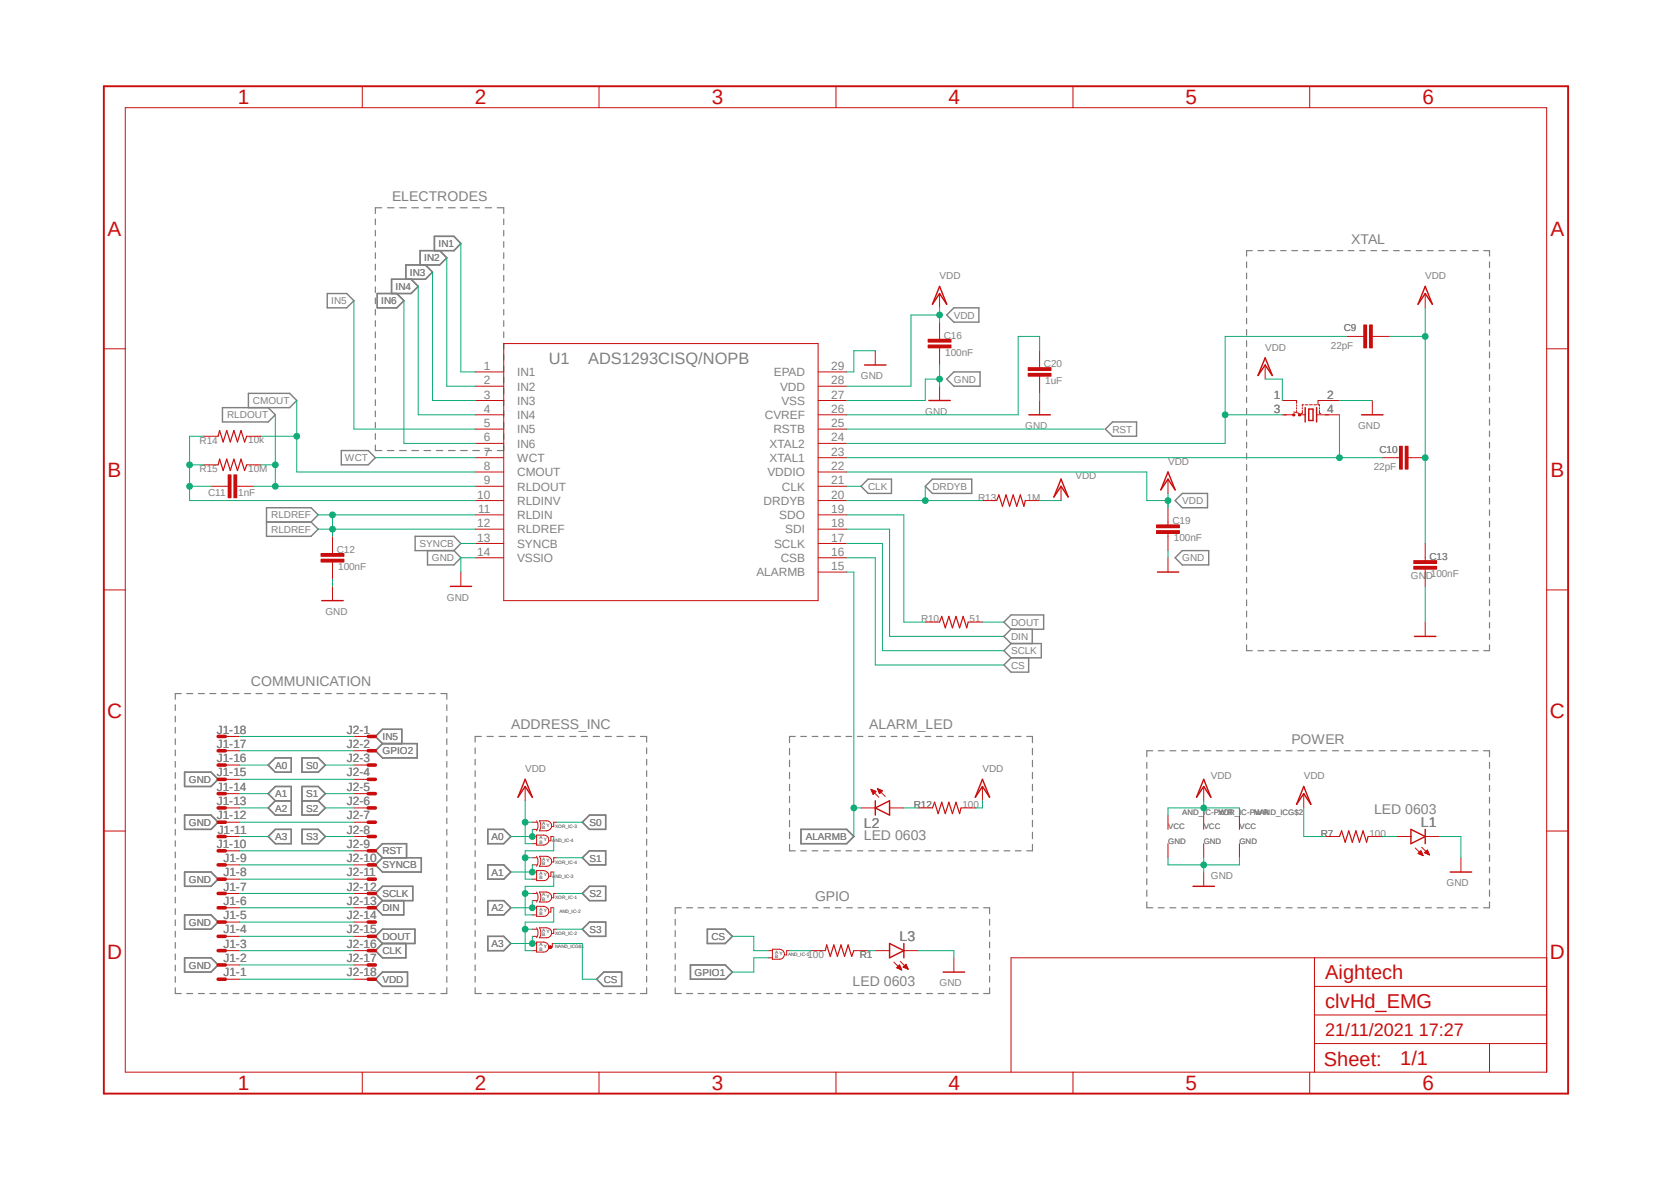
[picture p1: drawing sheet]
<svg xmlns="http://www.w3.org/2000/svg" width="297mm" height="210mm" viewBox="0 0 297 210" stroke-linecap="round" stroke-linejoin="round" font-family="sans-serif">
<path d="M17.9 15l261.2 179.9M279.1 15l-261.2 179.9" fill="none" stroke="#fff" stroke-width=".18"/>
<g fill="none" stroke="#808080" stroke-width=".21">
<path d="M66.7 38.9v1M67.9 36.9h-1.2v1M68.9 36.9h1.1M71 36.9h1.2M73.2 36.9h1.2M75.4 36.9h1.1M77.6 36.9h1.1M79.7 36.9h1.2M81.9 36.9h1.2M84 36.9h1.2M86.2 36.9h1.2M88.4 36.9h1.1v1"/>
<path d="M89.5 38.9v1M66.7 40.9v1M66.7 42.9v1M66.7 44.9v1M66.7 46.9v1.1M66.7 48.9v1.1M66.7 51v1M66.7 53v1M66.7 55v1M66.7 57v1M66.7 59v1M89.5 40.9v1"/>
<path d="M89.5 42.9v1M89.5 44.9v1M89.5 46.9v1.1M89.5 48.9v1.1M89.5 51v1M89.5 53v1M89.5 55v1M89.5 57v1M89.5 59v1M221.6 46.5v1M221.6 48.5v1M221.6 50.5v1"/>
<path d="M221.6 52.5v1.1M221.6 54.5v1M221.6 56.6v.9M221.6 58.5v1.1M222.6 44.5h-1v1M223.6 44.5h1M225.6 44.5h1M227.6 44.5h1M229.6 44.5h1M231.6 44.5h1M233.6 44.5h1.1M235.6 44.5h1"/>
<path d="M237.7 44.5h1M239.6 44.5h1.1M241.7 44.5h1M243.7 44.5h1M245.7 44.5h1M247.7 44.5h1M249.7 44.5h1M251.7 44.5h1M253.7 44.5h1M255.7 44.5h1M257.7 44.5h1M259.7 44.5h1"/>
<path d="M261.7 44.5h1.1M263.7 44.5h1.1v1M264.8 46.5v1M264.8 48.5v1M264.8 50.5v1M264.8 52.5v1.1M264.8 54.5v1M264.8 56.6v.9M264.8 58.5v1.1M66.7 61v1M66.7 63v1M66.7 65v1"/>
<path d="M66.7 67v1M66.7 69v1M66.7 71v1.1M66.7 73v1M66.7 75.1v.9M66.7 77v1.1M66.7 79.1v1h1.2M89.5 61v1M89.5 63v1M89.5 65v1M89.5 67v1M89.5 69v1"/>
<path d="M89.5 71v1.1M89.5 73v1M89.5 75.1v.9M89.5 77v1.1M89.5 79.1v1h-1.1M221.6 60.5v1.1M221.6 62.5v1M221.6 64.6v.9M221.6 66.5v1.1M221.6 68.5v1.1M221.6 70.6v.9M221.6 72.6v1"/>
<path d="M221.6 74.5v1.1M221.6 76.6v1M221.6 78.6v1M264.8 60.5v1.1M264.8 62.5v1M264.8 64.6v.9M264.8 66.5v1.1M264.8 68.5v1.1M264.8 70.6v.9M264.8 72.6v1M264.8 74.5v1.1M264.8 76.6v1"/>
<path d="M264.8 78.6v1M68.9 80.1h1.1M71 80.1h1.2M73.2 80.1h1.2M75.4 80.1h1.1M77.6 80.1h1.1M79.7 80.1h1.2M81.9 80.1h1.2M84 80.1h1.2M86.2 80.1h1.2M221.6 80.6v1M221.6 82.5v1.1"/>
<path d="M221.6 84.6v1M221.6 86.6v1M221.6 88.6v1M221.6 90.6v1M221.6 92.6v1M221.6 94.6v1M221.6 96.6v1M221.6 98.6v1M264.8 80.6v1M264.8 82.5v1.1M264.8 84.6v1M264.8 86.6v1"/>
<path d="M264.8 88.6v1M264.8 90.6v1M264.8 92.6v1M264.8 94.6v1M264.8 96.6v1M264.8 98.6v1M221.6 100.6v1M221.6 102.6v1M221.6 104.6v1M221.6 106.6v1M221.6 108.6v1M221.6 110.6v1"/>
<path d="M221.6 112.6v1M221.6 114.6v1h1M223.6 115.6h1M225.6 115.6h1M227.6 115.6h1M229.6 115.6h1M231.6 115.6h1M233.6 115.6h1.1M235.6 115.6h1M237.7 115.6h1M239.6 115.6h1.1M241.7 115.6h1"/>
<path d="M243.7 115.6h1M245.7 115.6h1M247.7 115.6h1M249.7 115.6h1M251.7 115.6h1M253.7 115.6h1M255.7 115.6h1M257.7 115.6h1M259.7 115.6h1M261.7 115.6h1.1M264.8 100.6v1M264.8 102.6v1"/>
<path d="M264.8 104.6v1M264.8 106.6v1M264.8 108.6v1M264.8 110.6v1M264.8 112.6v1M264.8 114.6v1h-1.1M31.2 125.2v1M31.2 127.3v1M31.2 129.2v1.1M31.2 131.3v1M31.2 133.3v1M31.2 135.3v1"/>
<path d="M31.2 137.3v1M31.2 139.3v1M32.2 123.2h-1v1M33.2 123.2h1M35.3 123.2h1M37.3 123.2h1.1M39.4 123.2h1M41.4 123.2h1.1M43.5 123.2h1M45.5 123.2h1.1M47.6 123.2h1M49.6 123.2h1.1"/>
<path d="M51.7 123.2h1M53.7 123.2h1.1M55.8 123.2h1M57.8 123.2h1.1M59.9 123.2h1M61.9 123.2h1.1M64 123.2h1M66 123.2h1.1M68.1 123.2h1M70.1 123.2h1.1M72.2 123.2h1M74.3 123.2h1"/>
<path d="M76.3 123.2h1M78.4 123.2h1v1M79.4 125.2v1M79.4 127.3v1M79.4 129.2v1.1M79.4 131.3v1M79.4 133.3v1M79.4 135.3v1M79.4 137.3v1M79.4 139.3v1M84.5 132.9v1M84.5 134.9v1"/>
<path d="M84.5 136.9v1.1M84.5 139v1M85.6 130.9h-1.1v1M86.6 130.9h1.1M88.7 130.9h1.1M90.8 130.9h1.1M92.9 130.9h1.1M95 130.9h1.1M97.1 130.9h1.1M99.1 130.9h1.1M101.3 130.9h1.1M103.3 130.9h1.1"/>
<path d="M105.5 130.9h1.1M107.6 130.9h1.1M109.6 130.9h1.1M111.8 130.9h1.1M113.8 130.9h1.1v1M114.9 132.9v1M114.9 134.9v1M114.9 136.9v1.1M114.9 139v1M140.3 133v1.1M140.3 135.1v1.1M140.3 137.2v1.1"/>
<path d="M140.3 139.4v1.1M141.4 130.9h-1.1v1.1M142.3 130.9h1M144.4 130.9h1M146.3 130.9h1.1M148.4 130.9h1M150.4 130.9h1M152.4 130.9h1M154.4 130.9h1M156.4 130.9h1M158.4 130.9h1M160.4 130.9h1"/>
<path d="M162.4 130.9h1M164.4 130.9h1M166.5 130.9h.9M168.4 130.9h1.1M170.4 130.9h1M172.5 130.9h1M174.5 130.9h1M176.5 130.9h1M178.5 130.9h1M180.5 130.9h1M182.5 130.9h1v1.1M183.5 133v1.1"/>
<path d="M183.5 135.1v1.1M183.5 137.2v1.1M183.5 139.4v1.1M203.8 135.5v1M203.8 137.5v1.1M203.8 139.6v1M204.9 133.4h-1.1v1.1M205.9 133.4h1M207.9 133.4h1.1M210 133.4h1.1M212.1 133.4h1M214.1 133.4h1.1"/>
<path d="M216.2 133.4h1.1M218.3 133.4h1M220.3 133.4h1.1M222.4 133.4h1.1M224.5 133.4h1M226.5 133.4h1.1M228.6 133.4h1.1M230.7 133.4h1M232.7 133.4h1.1M234.8 133.4h1M236.9 133.4h1M238.9 133.4h1.1"/>
<path d="M241 133.4h1.1M243 133.4h1.1M245.1 133.4h1.1M247.2 133.4h1M249.2 133.4h1.1M251.3 133.4h1M253.4 133.4h1M255.4 133.4h1.1M257.5 133.4h1.1M259.5 133.4h1.1M261.6 133.4h1.1M263.7 133.4h1.1v1.1"/>
<path d="M264.8 135.5v1M264.8 137.5v1.1M264.8 139.6v1M31.2 141.3v1M31.2 143.3v1.1M31.2 145.4v.9M31.2 147.4v1M31.2 149.4v1M31.2 151.4v1M31.2 153.4v1M31.2 155.4v1M31.2 157.4v1.1"/>
<path d="M31.2 159.4v1M79.4 141.3v1M79.4 143.3v1.1M79.4 145.4v.9M79.4 147.4v1M79.4 149.4v1M79.4 151.4v1M79.4 153.4v1M79.4 155.4v1M79.4 157.4v1.1M79.4 159.4v1M84.5 141v1"/>
<path d="M84.5 143v1.1M84.5 145v1.1M84.5 147.1v1M84.5 149.1v1.1M84.5 151.1v1.1M84.5 153.2v1M84.5 155.2v1.1M84.5 157.2v1.1M84.5 159.3v1M114.9 141v1M114.9 143v1.1M114.9 145v1.1"/>
<path d="M114.9 147.1v1M114.9 149.1v1.1M114.9 151.1v1.1M114.9 153.2v1M114.9 155.2v1.1M114.9 157.2v1.1M114.9 159.3v1M140.3 141.5v1.1M140.3 143.6v1.1M140.3 145.8v1.1M140.3 147.9v1.1M140.3 150v1.2h1.1"/>
<path d="M142.3 151.2h1M144.4 151.2h1M146.3 151.2h1.1M148.4 151.2h1M150.4 151.2h1M152.4 151.2h1M154.4 151.2h1M156.4 151.2h1M158.4 151.2h1M160.4 151.2h1M162.4 151.2h1M164.4 151.2h1"/>
<path d="M166.5 151.2h.9M168.4 151.2h1.1M170.4 151.2h1M172.5 151.2h1M174.5 151.2h1M176.5 151.2h1M178.5 151.2h1M180.5 151.2h1M183.5 141.5v1.1M183.5 143.6v1.1M183.5 145.8v1.1M183.5 147.9v1.1"/>
<path d="M183.5 150v1.2h-1M203.8 141.6v1.1M203.8 143.7v1.1M203.8 145.8v1.1M203.8 147.8v1.1M203.8 149.9v1.1M203.8 152v1M203.8 154.1v1M203.8 156.1v1.1M203.8 158.2v1.1M264.8 141.6v1.1M264.8 143.7v1.1"/>
<path d="M264.8 145.8v1.1M264.8 147.8v1.1M264.8 149.9v1.1M264.8 152v1M264.8 154.1v1M264.8 156.1v1.1M264.8 158.2v1.1M31.2 161.5v1M31.2 163.4v1.1M31.2 165.5v1M31.2 167.5v1M31.2 169.5v1"/>
<path d="M31.2 171.5v1M31.2 173.5v1M31.2 175.5v1h1M33.2 176.5h1M35.3 176.5h1M37.3 176.5h1.1M39.4 176.5h1M41.4 176.5h1.1M43.5 176.5h1M45.5 176.5h1.1M47.6 176.5h1M49.6 176.5h1.1"/>
<path d="M51.7 176.5h1M53.7 176.5h1.1M55.8 176.5h1M57.8 176.5h1.1M59.9 176.5h1M61.9 176.5h1.1M64 176.5h1M66 176.5h1.1M68.1 176.5h1M70.1 176.5h1.1M72.2 176.5h1M74.3 176.5h1"/>
<path d="M76.3 176.5h1M79.4 161.5v1M79.4 163.4v1.1M79.4 165.5v1M79.4 167.5v1M79.4 169.5v1M79.4 171.5v1M79.4 173.5v1M79.4 175.5v1h-1M84.5 175.5v1h1.1M84.5 161.3v1M84.5 163.3v1"/>
<path d="M84.5 165.4v1M84.5 167.4v1M84.5 169.4v1M84.5 171.4v1.1M84.5 173.5v1M86.6 176.5h1.1M88.7 176.5h1.1M90.8 176.5h1.1M92.9 176.5h1.1M95 176.5h1.1M97.1 176.5h1.1M99.1 176.5h1.1"/>
<path d="M101.3 176.5h1.1M103.3 176.5h1.1M105.5 176.5h1.1M107.6 176.5h1.1M109.6 176.5h1.1M111.8 176.5h1.1M114.9 175.5v1h-1.1M114.9 161.3v1M114.9 163.3v1M114.9 165.4v1M114.9 167.4v1M114.9 169.4v1"/>
<path d="M114.9 171.4v1.1M114.9 173.5v1M120 175.5v1h1.1M120 163.3v1.1M120 165.4v1M120 167.4v1M120 169.4v1M120 171.4v1.1M120 173.5v1M121.1 161.3h-1.1v1M122 176.5h1.1M122 161.3h1.1"/>
<path d="M124.1 176.5h1M124.1 161.3h1M126.1 176.5h1M126.1 161.3h1M128.1 176.5h1.1M128.1 161.3h1.1M130.2 176.5h1M130.2 161.3h1M132.2 176.5h1M132.2 161.3h1M134.2 176.5h1.1M134.2 161.3h1.1"/>
<path d="M136.3 176.5h1M136.3 161.3h1M138.3 176.5h1M138.3 161.3h1M140.3 176.5h1.1M140.3 161.3h1.1M142.4 176.5h1M142.4 161.3h1M144.4 176.5h1M144.4 161.3h1M146.4 176.5h1M146.4 161.3h1"/>
<path d="M148.5 176.5h1M148.5 161.3h1M150.5 176.5h1M150.5 161.3h1M152.5 176.5h1M152.5 161.3h1M154.6 176.5h1M154.6 161.3h1M156.6 176.5h1M156.6 161.3h1M158.6 176.5h1M158.6 161.3h1"/>
<path d="M160.7 176.5h1M160.7 161.3h1M162.7 176.5h1M162.7 161.3h1M164.7 176.5h1M164.7 161.3h1M166.8 176.5h1M166.8 161.3h1M168.7 176.5h1.1M168.7 161.3h1.1M170.8 176.5h1M170.8 161.3h1"/>
<path d="M172.8 176.5h1.1M172.8 161.3h1.1M174.8 161.3h1.1v1M175.9 175.5v1h-1.1M175.9 163.3v1.1M175.9 165.4v1M175.9 167.4v1M175.9 169.4v1M175.9 171.4v1.1M175.9 173.5v1M203.8 160.2v1.1h1.1M205.9 161.3h1"/>
<path d="M207.9 161.3h1.1M210 161.3h1.1M212.1 161.3h1M214.1 161.3h1.1M216.2 161.3h1.1M218.3 161.3h1M220.3 161.3h1.1M222.4 161.3h1.1M224.5 161.3h1M226.5 161.3h1.1M228.6 161.3h1.1M230.7 161.3h1"/>
<path d="M232.7 161.3h1.1M234.8 161.3h1M236.9 161.3h1M238.9 161.3h1.1M241 161.3h1.1M243 161.3h1.1M245.1 161.3h1.1M247.2 161.3h1M249.2 161.3h1.1M251.3 161.3h1M253.4 161.3h1M255.4 161.3h1.1"/>
<path d="M257.5 161.3h1.1M259.5 161.3h1.1M261.6 161.3h1.1M264.8 160.2v1.1h-1.1"/>
</g>
<g fill="none" stroke="#808080" stroke-width=".25">
<path d="M58.2 52.2h3.4l1.3 1.2-1.3 1.3h-3.4zM73.1 49.6l1.2 1.3-1.2 1.3h-6v2.5h3.4l1.3-1.3-1.3-1.2M75.6 47.1l1.3 1.2-1.3 1.3h-6v2.6M77.2 44.5v-2.5h3.5l1.2 1.3-1.2 1.2h-6v2.6M78.1 44.5l1.3 1.3-1.3 1.3h-6v2.5M169.5 54.7h4.5v2.5h-4.5l-1.2-1.2zM44.2 72.4v-2.5h7.3l1.2 1.3-1.2 1.2h-12v2.6h8.2l1.2-1.3-1.2-1.3M169.5 66.1h4.7v2.5h-4.7l-1.2-1.2zM197.7 75h4.3v2.5h-4.3l-1.2-1.3zM47.4 90.2h7.9l1.3 1.3-1.3 1.3 1.3 1.2-1.3 1.3h-7.9zM47.4 92.8h7.9M60.7 80.1h4.7l1.3 1.2-1.3 1.3h-4.7z"/>
<path d="M73.8 95.3h6.9l1.2 1.3-1.2 1.2h-6.9zM76 97.8v2.6h4.7l1.2-1.3-1.2-1.3M153 86.4l1.3-1.3h4.2v2.6h-4.2zM164.5 86.4l1.2-1.3h7v2.6h-7zM210.1 87.7h4.5v2.5h-4.5l-1.2-1.3zM210.1 97.8h4.7v2.6h-4.7l-1.2-1.3zM179.7 116.9l-1.3 1.3 1.3 1.2h3.1v-2.5M179.7 114.3h5.4v2.6h-5.4M179.7 111.8l-1.3 1.3 1.3 1.2M179.7 109.3h5.8v2.5h-5.8l-1.3-1.3zM179.7 114.3l-1.3 1.3 1.3 1.3M183.5 111.8v2.5"/>
<path d="M32.8 137.2h4.7l1.3 1.3-1.3 1.2h-4.7zM48.9 139.7h2.9v5.1h-2.9l-1.2-1.2 1.2-1.3-1.2-1.3zM48.9 134.7h2.9v2.5h-2.9l-1.2-1.3zM53.7 139.7h2.9l1.2 1.3-1.2 1.3 1.2 1.3-1.2 1.2h-2.9zM53.7 134.7h2.9l1.2 1.2-1.2 1.3h-2.9zM68 132.1l-1.3-1.2 1.3-1.3h3.4v2.5M68 132.1h6.2v2.6h-6.2l-1.3-1.3zM32.8 154.9h4.7l1.3 1.3-1.3 1.3h-4.7zM32.8 144.8h4.7l1.3 1.3-1.3 1.3h-4.7zM47.7 148.6l1.2-1.2h2.9v2.5h-2.9zM48.9 142.3h2.9M53.7 147.4h2.9l1.2 1.2-1.2 1.3h-2.9z"/>
<path d="M53.7 142.3h2.9M66.7 153.7l1.3-1.3h6.9v2.5h-6.9zM66.7 158.7l1.3-1.2h5.4v2.5h-5.4zM68 152.4l-1.3-1.2 1.3-1.3h4.3v2.5M86.7 147.4h2.8l1.3 1.2-1.3 1.3h-2.8zM86.7 153.7h2.8l1.3 1.2-1.3 1.3h-2.8zM103.5 146.1l1.3-1.3h2.9v2.6h-2.9zM103.5 152.4l1.3-1.2h2.9v2.5h-2.9zM104.8 157.5h2.9v2.5h-2.9l-1.3-1.3zM142.4 147.4h8.1l1.3 1.2-1.3 1.3h-8.1zM32.8 170.2h4.7l1.3 1.2-1.3 1.3h-4.7zM32.8 162.6h4.7l1.3 1.2-1.3 1.3h-4.7z"/>
<path d="M66.7 174l1.3-1.3h4.4v2.6h-4.4zM66.7 166.4l1.3-1.3h5.7v2.5h-5.7zM68 167.6l-1.3 1.3 1.3 1.3h4.1v-2.6M68 160l-1.3 1.3 1.3 1.3h3.8v-2.6M86.7 160h2.8l1.3 1.3-1.3 1.3h-2.8zM86.7 166.4h2.8l1.3 1.2-1.3 1.3h-2.8zM103.5 165.1l1.3-1.3h2.9v2.6h-2.9zM106 174l1.3-1.3h3.2v2.6h-3.2zM122.7 171.4h6.2l1.3 1.3-1.3 1.3h-6.2zM125.7 165.1h3.2l1.3 1.3-1.3 1.2h-3.2z"/>
</g>
<g fill="none" stroke="#c90d0c" stroke-width=".18">
<path d="M241.9 59.8h.5M243.9 59.8h.5M84.5 66.1h5M84.5 68.6h5M84.5 71.2h5M84.5 73.7h5M84.5 76.2h5M84.5 78.8h5M89.5 61h55.9v45.7h-55.9zM145.4 66.1h5.1M145.4 68.6h5.1M145.4 71.2h5.1"/>
<path d="M145.4 73.7h5.1M145.4 76.2h5.1M145.4 78.8h5.1M84.5 81.3h5M84.5 83.9h5M84.5 86.4h5M84.5 88.9h5M84.5 91.5h5M84.5 94h5M84.5 96.6h5M84.5 99.1h5M145.4 81.3h5.1"/>
<path d="M145.4 83.9h5.1M145.4 86.4h5.1M145.4 88.9h5.1M145.4 91.5h5.1M145.4 94h5.1M145.4 96.6h5.1M145.4 99.1h5.1M145.4 101.6h5.1M164.5 110.5h2.5M172.1 110.5h2.5"/>
</g>
<path d="M167 110.5l.4-1 .6 2 .7-2 .6 2 .6-2 .7 2 .6-2 .6 2 .3-1" fill="none" stroke="#c90d0c" stroke-width=".21"/>
<path d="M242.4 57.7h.5v4.1h-.5z" fill-rule="evenodd" fill="#c90d0c"/>
<path d="M242.4 57.7h.5v4.1h-.5z" fill="none" stroke="#c90d0c" stroke-width=".18"/>
<path d="M243.4 57.7h.5v4.1h-.5z" fill-rule="evenodd" fill="#c90d0c"/>
<path d="M239.4 59.8h2.5M243.4 57.7h.5v4.1h-.5zM244.4 59.8h2.6M248.2 81.3h.6M250.3 81.3h.5" fill="none" stroke="#c90d0c" stroke-width=".18"/>
<path d="M248.8 79.3h.5v4.1h-.5z" fill-rule="evenodd" fill="#c90d0c"/>
<path d="M248.8 79.3h.5v4.1h-.5z" fill="none" stroke="#c90d0c" stroke-width=".18"/>
<path d="M249.8 79.3h.5v4.1h-.5z" fill-rule="evenodd" fill="#c90d0c"/>
<g fill="none" stroke="#c90d0c" stroke-width=".18">
<path d="M36.2 77.5h2.6M43.9 77.5h2.5M249.8 79.3h.5v4.1h-.5zM36.2 82.6h2.6M43.9 82.6h2.5M59.1 97.8v.5M59.1 99.9v.5M174.6 88.9h2.6M182.2 88.9h2.6M245.7 81.3h2.5M250.8 81.3h2.5M163.2 143.6h2.5"/>
<path d="M170.8 143.6h2.6"/>
</g>
<path d="M38.8 77.5l.2-1 .7 2 .6-2 .6 2 .7-2 .6 2 .6-2 .7 2 .4-1M38.8 82.6l.2-1 .7 2 .6-2 .6 2 .7-2 .6 2 .6-2 .7 2 .4-1M177.2 88.9l.3-1 .7 2.1 .6-2.1 .7 2.1 .6-2.1 .6 2.1 .7-2.1 .6 2.1 .2-1.1M165.7 143.6l.4-1.1 .7 2.1 .6-2.1 .6 2.1 .7-2.1 .6 2.1 .6-2.1 .7 2.1 .2-1" fill="none" stroke="#c90d0c" stroke-width=".21"/>
<path d="M57.1 99.4h4v.5h-4z" fill-rule="evenodd" fill="#c90d0c"/>
<path d="M57.1 99.4h4v.5h-4z" fill="none" stroke="#c90d0c" stroke-width=".18"/>
<path d="M57.1 98.3h4v.5h-4z" fill-rule="evenodd" fill="#c90d0c"/>
<path d="M57.1 98.3h4v.5h-4zM59.1 95.3v2.5M253.3 99.1v.5M59.1 100.4v2.5M253.3 101.1v.5" fill="none" stroke="#c90d0c" stroke-width=".18"/>
<path d="M251.3 100.6h4.1v.5h-4.1z" fill-rule="evenodd" fill="#c90d0c"/>
<path d="M251.3 100.6h4.1v.5h-4.1z" fill="none" stroke="#c90d0c" stroke-width=".18"/>
<path d="M251.3 99.6h4.1v.5h-4.1z" fill-rule="evenodd" fill="#c90d0c"/>
<path d="M40 86.4h.6M42.1 86.4h.5M251.3 99.6h4.1v.5h-4.1zM253.3 96.6v2.5M253.3 101.6v2.6" fill="none" stroke="#c90d0c" stroke-width=".18"/>
<path d="M41.6 84.4h.5v4h-.5z" fill-rule="evenodd" fill="#c90d0c"/>
<path d="M41.6 84.4h.5v4h-.5z" fill="none" stroke="#c90d0c" stroke-width=".18"/>
<path d="M40.6 84.4h.5v4h-.5z" fill-rule="evenodd" fill="#c90d0c"/>
<g fill="none" stroke="#c90d0c" stroke-width=".18">
<path d="M167 59.8v.5M167 61.8v.5M37.5 86.4h2.5M40.6 84.4h.5v4h-.5zM42.6 86.4h2.5M153 143.6h2.6M154.8 140.3l1.4 1.3M154.8 140.3l.9 .3-.5 .5zM154.9 140.4h.3M154.9 140.3h.1M154.9 140.5h.5M154.9 140.5h.7"/>
<path d="M155 140.6h.7M155 140.8h.6M155.1 140.8h.4M155.1 140.9h.3M155.2 141h.1M155.2 141.1h.1M156 140.1l1.4 1.4M156 140.1l.8 .4-.5 .5zM156 140.1h.1M156 140.2h.2M156 140.3h.4M156.1 140.4h.5"/>
<path d="M156.1 140.5h.7M156.2 140.6h.5M156.2 140.5h.6M156.2 140.8h.4M156.3 140.8h.2M156.3 140.9h.1M158.1 143.6h2.6"/>
</g>
<path d="M155.6 143.6l2.5-1.3v2.5zM155.6 142.3v2.5" fill="none" stroke="#c90d0c" stroke-width=".25"/>
<path d="M165 61.3h4v.5h-4z" fill-rule="evenodd" fill="#c90d0c"/>
<path d="M165 61.3h4v.5h-4z" fill="none" stroke="#c90d0c" stroke-width=".18"/>
<path d="M165 60.3h4v.5h-4z" fill-rule="evenodd" fill="#c90d0c"/>
<path d="M167 57.2v2.6M165 60.3h4v.5h-4zM167 62.3v2.6M207.6 92.8v.5M207.6 94.8v.5M207.6 99.1v2.5" fill="none" stroke="#c90d0c" stroke-width=".18"/>
<path d="M205.7 101.6h3.8" fill="none" stroke="#c90d0c" stroke-width=".25"/>
<path d="M205.6 94.3h4v.5h-4z" fill-rule="evenodd" fill="#c90d0c"/>
<path d="M205.6 94.3h4v.5h-4z" fill="none" stroke="#c90d0c" stroke-width=".18"/>
<path d="M205.6 93.3h4v.5h-4z" fill-rule="evenodd" fill="#c90d0c"/>
<path d="M184.8 64.9v.4M184.8 66.8v.6M205.6 93.3h4v.5h-4zM207.6 90.2v2.6M207.6 95.3v2.5" fill="none" stroke="#c90d0c" stroke-width=".18"/>
<path d="M182.8 66.3h4v.5h-4z" fill-rule="evenodd" fill="#c90d0c"/>
<path d="M182.8 66.3h4v.5h-4z" fill="none" stroke="#c90d0c" stroke-width=".18"/>
<path d="M182.8 65.3h4v.5h-4z" fill-rule="evenodd" fill="#c90d0c"/>
<path d="M182.8 65.3h4v.5h-4zM184.8 62.3v2.6M184.8 67.4v2.5M231.5 72.4v.3M234 73.7h4.1M234.3 71.2v.7M234.5 72.4v.3M235.5 71.2h2.6" fill="none" stroke="#c90d0c" stroke-width=".18"/>
<path d="M232 72.4v2.6M232.6 72.7h.8v2h-.8zM234 72.4v2.6" fill="none" stroke="#c90d0c" stroke-width=".25"/>
<path d="M230.8 73.6h.3v.3h-.3v-.2h.3h-.3z" fill-rule="evenodd" fill="#c90d0c"/>
<path d="M230.8 73.6h.3v.3h-.3v-.2h.3h-.3z" fill="none" stroke="#c90d0c" stroke-width=".18"/>
<path d="M229.8 73.6h.3v.3h-.3v-.2h.2h-.2z" fill-rule="evenodd" fill="#c90d0c"/>
<g fill="none" stroke="#c90d0c" stroke-width=".18">
<path d="M22.3 19.1h252.6v171.4h-252.6zM64.4 15.3v3.8M106.5 15.3v3.8M148.6 15.3v3.8M190.7 15.3v3.8M232.8 15.3v3.8M167 52.2v2.5M253.3 52.2v2.5M18.5 62h3.8M155.6 62.3v2.6M167 68.6v2.6M184.8 71.2v2.5"/>
<path d="M224.9 64.9v2.5M227.9 73.7h1.8M227.9 71.2h2.6v.5M229.8 73.6h.3v.3h-.3v-.2h.2h-.2zM230 73.2l1 .2M230.5 71.9v.3M230.5 72.4v.3M230.5 72.9v.3M231.2 73.7h.8M231.5 72.9v.5h-.3M231.7 71.9h-.2v.3M232 71.9h.5"/>
<path d="M232.7 71.9h.6M233.5 71.9h.5M234.3 71.9h.2v.3M234.3 71.2h1.2M234.5 72.9v.5h.3M243.9 71.2v2.5M274.9 62h3.8M188.6 86.4v2.5M207.6 85.1v2.6M18.5 104.8h3.8M59.1 104.2v2.5M81.9 101.6v2.6"/>
<path d="M253.3 110.5v2.6M274.9 104.8h3.8M40 138.5h2.6M40 135.9h2.6M40 133.4h2.6M40 130.9h2.6M62.9 138.5h2.5M62.9 135.9h2.5M62.9 133.4h2.5M62.9 130.9h2.5M93.3 139.7v2.6M174.6 139.7v2.6"/>
<path d="M214 139.7v2.6M18.5 147.7h3.8M40 148.6h2.6M40 158.7h2.6M40 156.2h2.6M40 153.7h2.6M40 151.2h2.6M40 146.1h2.6M40 143.6h2.6M40 141h2.6M62.9 148.6h2.5M62.9 158.7h2.5"/>
<path d="M62.9 156.2h2.5M62.9 153.7h2.5M62.9 151.2h2.5M62.9 146.1h2.5M62.9 143.6h2.5M62.9 141h2.5M214 154.9v2.6M231.7 141v2.6M235.5 148.6h2.6M243.2 148.6h2.5M248.2 148.6h2.6M251.5 150.7l1.4 1.3"/>
<path d="M252.1 151.6l.5-.4 .3 .8zM252.1 151.7h.7M252.1 151.6h.6M252.2 151.5h.5M252.3 151.8h.5M252.3 151.4h.4M252.4 151.3h.2M252.5 151.8h.4M252.5 151.2h.1M252.7 150.5l1.4 1.4M252.7 151.9h.2M252.9 152h.1"/>
<path d="M253.2 151.5h.7M253.3 148.6h2.6M253.3 151.6h.7M253.3 151.4h.6M253.4 151.3h.4M253.5 151.2h.3M253.5 151.7h.5M253.6 151.1h.1M253.7 151l-.5 .5 .9 .4M253.7 151l.4 .9M253.7 151v.1M253.7 151.8h.3"/>
<path d="M253.9 151.8h.1M259.7 152.4v2.5M274.9 147.7h3.8M40 168.9h2.6M40 174h2.6M40 171.4h2.6M40 166.4h2.6M40 163.8h2.6M40 161.3h2.6M62.9 168.9h2.5M62.9 174h2.5M62.9 171.4h2.5"/>
<path d="M62.9 166.4h2.5M62.9 163.8h2.5M62.9 161.3h2.5M94.6 168.9h.8M94.6 167.6h.8M95.4 167.4h1.2a.89 .89 0 0 1 .9 .9 .89 .89 0 0 1-.9 .9h-1.2zM98.4 167.6h-.2v.7M144.1 168.9h2.6M151.8 168.9h2.5M155.6 168.9h2.5M158.9 170.9l1.4 1.4M159.4 172l.5-.6 .4 .9z"/>
<path d="M159.4 171.9h.7M159.5 172h.6M159.5 171.8h.6M159.6 171.7h.4M159.7 172.1h.4M159.7 171.7h.3M159.8 171.6h.1M159.9 171.5h.1M159.9 172.2h.3M160 170.8l1.4 1.4M160.1 172.3h.1M160.5 171.8h.7"/>
<path d="M160.5 171.8l.9 .4M160.5 171.8l.5-.5 .4 .9M160.6 171.7h.6M160.7 168.9h2.5M160.7 171.9h.6M160.7 171.7h.5M160.8 171.6h.3M160.9 171.5h.2M160.9 172h.4M161 171.4h.1M161.1 172.1h.3M161.3 172.2h.1"/>
<path d="M169.5 170.2v2.5M233.6 170.2v20.3M233.6 175.3h41.3M274.9 170.2h-95.2v20.3M64.4 190.5v3.8M106.5 190.5v3.8M148.6 190.5v3.8M190.7 190.5v3.8M232.8 190.5v3.8M233.6 185.4h41.3M233.6 180.3h41.3M264.8 185.4v5.1"/>
</g>
<path d="M238.1 148.6l.4-1 .6 2 .6-2 .7 2 .6-2 .6 2 .7-2 .6 2 .3-1M146.7 168.9l.2-1 .7 2 .6-2 .6 2 .7-2 .6 2 .6-2 .7 2 .4-1" fill="none" stroke="#c90d0c" stroke-width=".21"/>
<g fill="none" stroke="#c90d0c" stroke-width=".25">
<path d="M167 50.9l1.3 3.2-1.3-1.9-1.3 1.9zM253.3 50.9l1.3 3.2-1.3-1.9-1.2 1.9zM153.7 64.9h3.8M165.1 71.2h3.8M182.9 73.7h3.8M224.9 63.6l1.2 3.1-1.2-1.8-1.3 1.8zM242 73.7h3.8M188.6 85.1l1.3 3.2-1.3-1.9-1.3 1.9zM207.6 83.9l1.3 3.1-1.3-1.9-1.3 1.9zM57.2 106.7h3.8M80.1 104.2h3.7M251.4 113.1h3.8"/>
<path d="M93.3 138.5l1.3 3.1-1.3-1.9-1.2 1.9zM174.6 138.5l1.3 3.1-1.3-1.9-1.2 1.9zM214 138.5l1.2 3.1-1.2-1.9-1.3 1.9zM231.7 139.7l1.3 3.2-1.3-1.9-1.2 1.9zM212 157.5h3.9M250.8 147.4l2.5 1.2-2.5 1.3zM253.3 147.4v2.5M257.8 154.9h3.8M158.1 167.6l2.6 1.3-2.6 1.3zM160.7 167.6v2.6M167.6 172.7h3.8"/>
</g>
<path d="M18.5 15.3h260.2v179h-260.2z" fill="none" stroke="#c90d0c" stroke-width=".34"/>
<g fill="none" stroke="#c90d0c" stroke-width=".64">
<path d="M38.8 138.5h1.2M38.8 135.9h1.2M38.8 133.4h1.2M38.8 130.9h1.2M65.4 138.5h1.3M65.4 135.9h1.3M65.4 133.4h1.3M65.4 130.9h1.3M38.8 158.7h1.2M38.8 156.2h1.2M38.8 153.7h1.2M38.8 151.2h1.2"/>
<path d="M38.8 148.6h1.2M38.8 146.1h1.2M38.8 143.6h1.2M38.8 141h1.2M65.4 158.7h1.3M65.4 156.2h1.3M65.4 153.7h1.3M65.4 151.2h1.3M65.4 148.6h1.3M65.4 146.1h1.3M65.4 143.6h1.3M65.4 141h1.3"/>
<path d="M38.8 174h1.2M38.8 171.4h1.2M38.8 168.9h1.2M38.8 166.4h1.2M38.8 163.8h1.2M38.8 161.3h1.2M65.4 174h1.3M65.4 171.4h1.3M65.4 168.9h1.3M65.4 166.4h1.3M65.4 163.8h1.3M65.4 161.3h1.3"/>
</g>
<path d="M97.6 168.1h.4v.4h-.4l-.1-.2 .3-.2 .2 .2-.2 .1-.3-.1z" fill-rule="evenodd" fill="#c90d0c"/>
<g fill="none" stroke="#c90d0c" stroke-width=".18">
<path d="M94.6 158.7h.8M94.6 146.1h.8M94.6 147.4h.8M94.6 152.4h.8M94.6 153.7h.8M94.6 154.9h.8M94.6 156.2h.8M94.6 148.6h.8M94.6 149.9h.8M95.4 158.5a1.68 1.68 0 0 1 0 1.8M95.4 145.8a1.68 1.68 0 0 1 0 1.8M95.4 152.1a1.68 1.68 0 0 1 0 1.8"/>
<path d="M95.4 154.7h1.2a.89 .89 0 0 1 .9 .9 .89 .89 0 0 1-.9 .9h-1.2zM95.4 148.4h1.2a.89 .89 0 0 1 .9 .9 .89 .89 0 0 1-.9 .9h-1.2zM95.9 158.5h1.3a.89 .89 0 0 1 .8 .9 .89 .89 0 0 1-.8 .9h-1.3a1.68 1.68 0 0 0 0-1.8zM95.9 145.8h1.3a.89 .89 0 0 1 .8 .9 .89 .89 0 0 1-.8 .9h-1.3a1.68 1.68 0 0 0 0-1.8zM95.9 152.1h1.3a.89 .89 0 0 1 .8 .9 .89 .89 0 0 1-.8 .9h-1.3a1.68 1.68 0 0 0 0-1.8zM98.4 148.6h-.5v.8h-.2M98.4 154.9h-.5v.8h-.2M98.9 146.1h-.5v.8h-.2M98.9 152.4h-.5v.8h-.2M98.9 158.7h-.5v.8h-.2M207.6 144.8v2.6M207.6 149.9v2.5"/>
<path d="M214 144.8v2.6M214 149.9v2.5M220.3 144.8v2.6M220.3 149.9v2.5M94.6 160h.8M94.6 165.1h.8M94.6 166.4h.8M94.6 161.3h.8M94.6 162.6h.8M95.4 164.8a1.68 1.68 0 0 1 0 1.8M95.4 161h1.2a.89 .89 0 0 1 .9 .9 .89 .89 0 0 1-.9 .9h-1.2zM95.9 164.8h1.3a.89 .89 0 0 1 .8 .9 .89 .89 0 0 1-.8 .9h-1.3a1.68 1.68 0 0 0 0-1.8z"/>
<path d="M97.6 168.1h.4v.4h-.4l-.1-.2 .3-.2 .2 .2-.2 .1-.3-.1zM98 168.3h.2M98.4 161.3h-.5v.8h-.2M98.9 165.1h-.5v.8h-.2M136.5 168.9h.8M136.5 170.2h.8M137.3 168.7h1.3a.89 .89 0 0 1 .8 .8 .89 .89 0 0 1-.8 .9h-1.3zM140.3 168.9h-.5v.8h-.2"/>
</g>
<g fill="none" stroke="#0dab76" stroke-width=".18">
<path d="M62.9 53.4v22.8h21.6M71.8 53.4v25.4h12.7M74.3 50.9v22.8h10.2M76.9 48.3v22.9h7.6M79.4 45.8v22.8h5.1M81.9 43.3v22.8h2.6M150.5 99.1h5.1v19.1h22.8M150.5 94h7.6v19.1h20.3M150.5 96.6h6.3v19h21.6M150.5 101.6h1.3v47M174.6 110.5h3.8M42.6 130.9h20.3"/>
<path d="M42.6 158.7h20.3M151.8 143.6h1.2M42.6 166.4h20.3M42.6 161.3h20.3M98.4 167.6h5.1v6.4h2.5M130.2 166.4h3.8v2.5h2.5"/>
</g>
<circle cx="151.8" cy="143.6" r=".51" fill="#0dab76"/>
<g fill="none" stroke="#0dab76" stroke-width=".18">
<path d="M150.5 91.5h10.2v19h3.8M150.5 88.9h24.1M164.5 86.4v2.5"/>
<circle cx="151.8" cy="143.6" r=".51"/>
</g>
<circle cx="164.5" cy="88.9" r=".51" fill="#0dab76"/>
<g fill="none" stroke="#0dab76" stroke-width=".18">
<path d="M238.1 73.7v7.6M150.5 81.3h95.2"/>
<circle cx="164.5" cy="88.9" r=".51"/>
</g>
<circle cx="238.1" cy="81.3" r=".51" fill="#0dab76"/>
<g fill="none" stroke="#0dab76" stroke-width=".18">
<path d="M239.4 59.8h-21.6v19h-67.3M217.8 73.7h10.1"/>
<circle cx="238.1" cy="81.3" r=".51"/>
</g>
<circle cx="217.8" cy="73.7" r=".51" fill="#0dab76"/>
<g fill="none" stroke="#0dab76" stroke-width=".18">
<path d="M150.5 83.9h53.3v5h3.8M184.8 88.9h3.8M207.6 87.7v2.5M174.6 142.3v1.3h-1.2M231.7 143.6v5h3.8"/>
<circle cx="217.8" cy="73.7" r=".51"/>
</g>
<circle cx="207.6" cy="88.9" r=".51" fill="#0dab76"/>
<g fill="none" stroke="#0dab76" stroke-width=".18">
<path d="M247 59.8h6.3M253.3 54.7v26.6"/>
<circle cx="207.6" cy="88.9" r=".51"/>
</g>
<circle cx="253.3" cy="59.8" r=".51" fill="#0dab76"/>
<g fill="none" stroke="#0dab76" stroke-width=".18">
<path d="M253.3 81.3v15.3"/>
<circle cx="253.3" cy="59.8" r=".51"/>
</g>
<circle cx="253.3" cy="81.3" r=".51" fill="#0dab76"/>
<g fill="none" stroke="#0dab76" stroke-width=".18">
<path d="M167 56h-5.1v12.6h-11.4M167 54.7v2.5"/>
<circle cx="253.3" cy="81.3" r=".51"/>
</g>
<circle cx="167" cy="56" r=".51" fill="#0dab76"/>
<g fill="none" stroke="#0dab76" stroke-width=".18">
<path d="M224.9 67.4h3v3.8M93.3 146.1h1.3M93.3 142.3v7.6h1.3M42.6 174h20.3"/>
<circle cx="167" cy="56" r=".51"/>
</g>
<circle cx="93.3" cy="146.1" r=".51" fill="#0dab76"/>
<g fill="none" stroke="#0dab76" stroke-width=".18">
<path d="M207.6 144.8v-1.2h12.7v1.2M214 143.6v1.2"/>
<circle cx="93.3" cy="146.1" r=".51"/>
</g>
<circle cx="213.9" cy="143.6" r=".51" fill="#0dab76"/>
<g fill="none" stroke="#0dab76" stroke-width=".18">
<path d="M48.9 73.7v12.7M45.1 86.4h39.4M66.7 81.3h17.8M150.5 86.4h2.5M214 142.3v1.3M42.6 168.9h20.3"/>
<circle cx="213.9" cy="143.6" r=".51"/>
</g>
<circle cx="48.9" cy="86.4" r=".51" fill="#0dab76"/>
<g fill="none" stroke="#0dab76" stroke-width=".18">
<path d="M46.4 82.6h2.5"/>
<circle cx="48.9" cy="86.4" r=".51"/>
</g>
<circle cx="48.9" cy="82.6" r=".51" fill="#0dab76"/>
<g fill="none" stroke="#0dab76" stroke-width=".18">
<path d="M46.4 77.5h6.3M52.7 71.2v12.7h31.8M81.9 96.6h2.6M42.6 153.7h20.3"/>
<circle cx="48.9" cy="82.6" r=".51"/>
</g>
<circle cx="52.7" cy="77.5" r=".51" fill="#0dab76"/>
<g fill="none" stroke="#0dab76" stroke-width=".18">
<path d="M36.2 77.5h-2.5v11.4h50.8M33.7 82.6h2.5"/>
<circle cx="52.7" cy="77.5" r=".51"/>
</g>
<circle cx="33.7" cy="82.6" r=".51" fill="#0dab76"/>
<g fill="none" stroke="#0dab76" stroke-width=".18">
<path d="M33.7 86.4h3.8"/>
<circle cx="33.7" cy="82.6" r=".51"/>
</g>
<circle cx="33.7" cy="86.4" r=".51" fill="#0dab76"/>
<g fill="none" stroke="#0dab76" stroke-width=".18">
<path d="M167 67.4h-2.5v3.8h-14M167 64.9v3.7M184.8 62.3v-2.5h-3.8v13.9h-30.5M184.8 69.9v1.3M207.6 97.8v1.3M253.3 104.2v6.3M255.9 148.6h3.8v3.8"/>
<circle cx="33.7" cy="86.4" r=".51"/>
</g>
<circle cx="167" cy="67.4" r=".51" fill="#0dab76"/>
<g fill="none" stroke="#0dab76" stroke-width=".18">
<path d="M155.6 62.3h-3.8v3.8h-1.3M238.1 71.2h5.8M84.5 99.1h-2.6v2.5M59.1 102.9v1.3M42.6 138.5h20.3M42.6 156.2h20.3M42.6 146.1h20.3M207.6 152.4v1.3h12.7v-1.3M214 152.4v1.3M42.6 171.4h20.3M42.6 163.8h20.3M163.2 168.9h6.3v1.3"/>
<circle cx="167" cy="67.4" r=".51"/>
</g>
<circle cx="213.9" cy="153.7" r=".51" fill="#0dab76"/>
<g fill="none" stroke="#0dab76" stroke-width=".18">
<path d="M150.5 76.2h45.7M56.6 91.5h27.9M56.6 94h27.9M59.1 91.5v3.8M42.6 151.2h20.3M214 153.7v1.2"/>
<circle cx="213.9" cy="153.7" r=".51"/>
</g>
<circle cx="59.1" cy="91.5" r=".51" fill="#0dab76"/>
<circle cx="59.1" cy="91.5" r=".51" fill="none" stroke="#0dab76" stroke-width=".18"/>
<circle cx="59.1" cy="94" r=".51" fill="#0dab76"/>
<g fill="none" stroke="#0dab76" stroke-width=".18">
<path d="M93.3 152.4h1.3M98.4 148.6v2.6h-5.1v5h1.3M160.7 143.6h2.5M245.7 148.6h2.5M140.3 168.9h3.8M154.3 168.9h1.3"/>
<circle cx="59.1" cy="94" r=".51"/>
</g>
<circle cx="93.3" cy="152.4" r=".51" fill="#0dab76"/>
<g fill="none" stroke="#0dab76" stroke-width=".18">
<path d="M94.6 153.7v1.2h-3.8"/>
<circle cx="93.3" cy="152.4" r=".51"/>
</g>
<circle cx="94.6" cy="154.9" r=".51" fill="#0dab76"/>
<g fill="none" stroke="#0dab76" stroke-width=".18">
<path d="M42.6 141h5.1M93.3 158.7h1.3M98.4 154.9v2.6h-5.1v5.1h1.3"/>
<circle cx="94.6" cy="154.9" r=".51"/>
</g>
<circle cx="93.3" cy="158.8" r=".51" fill="#0dab76"/>
<g fill="none" stroke="#0dab76" stroke-width=".18">
<path d="M94.6 160v1.3h-3.8"/>
<circle cx="93.3" cy="158.8" r=".51"/>
</g>
<circle cx="94.6" cy="161.3" r=".51" fill="#0dab76"/>
<g fill="none" stroke="#0dab76" stroke-width=".18">
<path d="M42.6 143.6h5.1M93.3 165.1h1.3M98.4 161.3v2.5h-5.1v5.1"/>
<circle cx="94.6" cy="161.3" r=".51"/>
</g>
<circle cx="93.3" cy="165.1" r=".51" fill="#0dab76"/>
<g fill="none" stroke="#0dab76" stroke-width=".18">
<path d="M93.3 168.9h1.3M94.6 166.4v1.2h-3.8"/>
<circle cx="93.3" cy="165.1" r=".51"/>
</g>
<circle cx="94.6" cy="167.6" r=".51" fill="#0dab76"/>
<g fill="none" stroke="#0dab76" stroke-width=".18">
<path d="M42.6 148.6h5.1M94.6 147.4v1.2h-3.8"/>
<circle cx="94.6" cy="167.6" r=".51"/>
</g>
<circle cx="94.6" cy="148.6" r=".51" fill="#0dab76"/>
<g fill="none" stroke="#0dab76" stroke-width=".18">
<path d="M42.6 135.9h5.1M42.6 133.4h20.3M57.8 135.9h5.1M57.8 141h5.1M57.8 143.6h5.1M57.8 148.6h5.1M98.9 146.1h4.6M98.9 152.4h4.6M98.9 158.7h4.6M98.9 165.1h4.6M136.5 170.2h-2.5v2.5h-3.8"/>
<circle cx="94.6" cy="148.6" r=".51"/>
</g>
<g font-size="3.7" fill="#c90d0c">
<text x="42.3" y="18.5">1</text>
<text x="84.4" y="18.5">2</text>
<text x="126.5" y="18.5">3</text>
<text x="168.6" y="18.5">4</text>
<text x="210.7" y="18.5">5</text>
<text x="252.9" y="18.5">6</text>
<text x="19.1" y="41.9">A</text>
<text x="275.6" y="41.9">A</text>
<text x="19.1" y="84.7">B</text>
<text x="275.6" y="84.7">B</text>
<text x="19" y="127.5">C</text>
<text x="275.5" y="127.5">C</text>
<text x="19" y="170.4">D</text>
<text x="275.5" y="170.4">D</text>
<text x="42.3" y="193.7">1</text>
<text x="84.4" y="193.7">2</text>
<text x="126.5" y="193.7">3</text>
<text x="168.6" y="193.7">4</text>
<text x="210.7" y="193.7">5</text>
<text x="252.9" y="193.7">6</text>
</g>
<g font-size="3.6" fill="#c90d0c">
<text x="235.5" y="174">Aightech</text>
<text x="235.5" y="179.1">clvHd_EMG</text>
<text x="235.3" y="189.4">Sheet:</text>
<text x="248.9" y="189.2">1/1</text>
</g>
<text font-size="3.2" fill="#c90d0c" x="235.5" y="184.1">21/11/2021 17:27</text>
<g font-size="2.9" fill="#808080">
<text x="97.5" y="64.6">U1</text>
<text x="104.5" y="64.6">ADS1293CISQ/NOPB</text>
</g>
<g font-size="2.5" fill="#808080">
<text x="69.7" y="35.6">ELECTRODES</text>
<text x="240.2" y="43.3">XTAL</text>
<text x="44.6" y="122">COMMUNICATION</text>
<text x="90.8" y="129.6">ADDRESS_INC</text>
<text x="154.5" y="129.6">ALARM_LED</text>
<text x="229.5" y="132.1">POWER</text>
<text x="153.5" y="149.3">LED 0603</text>
<text x="153.5" y="147.1">L2</text>
<text x="244.2" y="144.7">LED 0603</text>
<text x="252.6" y="146.9">L1</text>
<text x="144.9" y="160">GPIO</text>
<text x="159.9" y="167.1">L3</text>
<text x="151.6" y="175.1">LED 0603</text>
</g>
<g font-size="2.1" fill="#808080">
<text x="86" y="65.7">1</text>
<text x="147.7" y="65.7">29</text>
<text x="86" y="68.3">2</text>
<text x="86" y="70.8">3</text>
<text x="91.9" y="66.9">IN1</text>
<text x="91.9" y="69.4">IN2</text>
<text x="91.9" y="71.9">IN3</text>
<text x="137.5" y="66.9">EPAD</text>
<text x="138.6" y="69.4">VDD</text>
<text x="138.9" y="71.9">VSS</text>
<text x="147.7" y="70.8">27</text>
<text x="147.7" y="68.3">28</text>
<text x="226.4" y="70.8">1</text>
<text x="235.9" y="70.8">2</text>
<text x="86" y="73.4">4</text>
<text x="86" y="75.9">5</text>
<text x="91.9" y="74.5">IN4</text>
<text x="91.9" y="77">IN5</text>
<text x="135.9" y="74.5">CVREF</text>
<text x="137.5" y="77">RSTB</text>
<text x="147.7" y="75.9">25</text>
<text x="147.7" y="73.4">26</text>
<text x="226.4" y="73.4">3</text>
<text x="235.9" y="73.4">4</text>
<text x="86" y="78.4">6</text>
<text x="86" y="81">7</text>
<text x="86" y="83.5">8</text>
<text x="91.9" y="79.5">IN6</text>
<text x="91.9" y="82.1">WCT</text>
<text x="136.8" y="82.1">XTAL1</text>
<text x="136.8" y="79.5">XTAL2</text>
<text x="147.7" y="83.5">22</text>
<text x="147.7" y="81">23</text>
<text x="147.7" y="78.4">24</text>
<text x="84.8" y="88.6">10</text>
<text x="86" y="86.1">9</text>
<text x="91.9" y="84.6">CMOUT</text>
<text x="91.9" y="87.2">RLDOUT</text>
<text x="91.9" y="89.7">RLDINV</text>
<text x="135.7" y="89.7">DRDYB</text>
<text x="136.4" y="84.6">VDDIO</text>
<text x="139" y="87.2">CLK</text>
<text x="147.7" y="88.6">20</text>
<text x="147.7" y="86.1">21</text>
<text x="84.8" y="93.7">12</text>
<text x="85" y="91.1">11</text>
<text x="91.9" y="92.2">RLDIN</text>
<text x="91.9" y="94.8">RLDREF</text>
<text x="138.5" y="92.2">SDO</text>
<text x="139.6" y="94.8">SDI</text>
<text x="147.7" y="93.7">18</text>
<text x="147.7" y="91.1">19</text>
<text x="84.8" y="96.2">13</text>
<text x="84.8" y="98.8">14</text>
<text x="91.9" y="97.3">SYNCB</text>
<text x="91.9" y="99.9">VSSIO</text>
<text x="137.6" y="97.3">SCLK</text>
<text x="138.8" y="99.9">CSB</text>
<text x="147.7" y="101.3">15</text>
<text x="147.7" y="98.8">16</text>
<text x="147.7" y="96.2">17</text>
<text x="134.5" y="102.4">ALARMB</text>
<text x="38.5" y="130.3">J1-18</text>
<text x="61.6" y="130.3">J2-1</text>
<text x="38.5" y="132.9">J1-17</text>
<text x="38.5" y="138">J1-15</text>
<text x="38.5" y="135.4">J1-16</text>
<text x="61.6" y="132.9">J2-2</text>
<text x="61.6" y="135.4">J2-3</text>
<text x="61.6" y="138">J2-4</text>
<text x="38.5" y="143">J1-13</text>
<text x="38.5" y="140.5">J1-14</text>
<text x="61.6" y="140.5">J2-5</text>
<text x="61.6" y="143">J2-6</text>
<text x="38.5" y="145.6">J1-12</text>
<text x="38.7" y="148.1">J1-11</text>
<text x="61.6" y="148.1">J2-8</text>
<text x="61.6" y="145.6">J2-7</text>
<text x="38.5" y="150.7">J1-10</text>
<text x="39.7" y="153.2">J1-9</text>
<text x="39.7" y="155.7">J1-8</text>
<text x="61.6" y="150.7">J2-9</text>
<text x="61.6" y="153.2">J2-10</text>
<text x="61.6" y="155.7">J2-11</text>
<text x="39.7" y="160.8">J1-6</text>
<text x="39.7" y="158.2">J1-7</text>
<text x="61.6" y="158.2">J2-12</text>
<text x="61.6" y="160.8">J2-13</text>
<text x="39.7" y="165.9">J1-4</text>
<text x="39.7" y="163.3">J1-5</text>
<text x="61.6" y="165.9">J2-15</text>
<text x="61.6" y="163.3">J2-14</text>
<text x="39.7" y="173.5">J1-1</text>
<text x="39.7" y="170.9">J1-2</text>
<text x="39.7" y="168.4">J1-3</text>
<text x="61.6" y="170.9">J2-17</text>
<text x="61.6" y="173.5">J2-18</text>
<text x="61.6" y="168.4">J2-16</text>
</g>
<g font-size="1.8" fill="#808080">
<text x="75.4" y="46.4">IN2</text>
<text x="77.9" y="43.9">IN1</text>
<text x="70.3" y="51.5">IN4</text>
<text x="72.9" y="49">IN3</text>
<text x="167" y="49.6">VDD</text>
<text x="253.3" y="49.6">VDD</text>
<text x="58.9" y="54.1">IN5</text>
<text x="67.8" y="54.1">IN6</text>
<text x="169.5" y="56.6">VDD</text>
<text x="238.8" y="58.9">C9</text>
<text x="167.8" y="60.2">C16</text>
<text x="168" y="63.2">100nF</text>
<text x="185.5" y="65.2">C20</text>
<text x="224.9" y="62.3">VDD</text>
<text x="236.6" y="61.9">22pF</text>
<text x="45" y="71.8">CMOUT</text>
<text x="153" y="67.4">GND</text>
<text x="169.5" y="68">GND</text>
<text x="185.8" y="68.2">1uF</text>
<text x="40.4" y="74.3">RLDOUT</text>
<text x="164.5" y="73.7">GND</text>
<text x="182.2" y="76.2">GND</text>
<text x="197.7" y="76.9">RST</text>
<text x="241.4" y="76.2">GND</text>
<text x="35.5" y="78.8">R14</text>
<text x="35.5" y="83.9">R15</text>
<text x="44.1" y="78.8">10k</text>
<text x="44.1" y="83.9">10M</text>
<text x="61.3" y="82">WCT</text>
<text x="207.6" y="82.6">VDD</text>
<text x="244.2" y="83.5">22pF</text>
<text x="245.2" y="80.4">C10</text>
<text x="37" y="88.1">C11</text>
<text x="42.3" y="88.1">1nF</text>
<text x="154.3" y="87">CLK</text>
<text x="165.7" y="87">DRDYB</text>
<text x="173.9" y="89">R13</text>
<text x="182.5" y="88.9">1M</text>
<text x="191.1" y="85.1">VDD</text>
<text x="210.1" y="89.6">VDD</text>
<text x="48.2" y="92.1">RLDREF</text>
<text x="48.2" y="94.7">RLDREF</text>
<text x="208.4" y="93.1">C19</text>
<text x="59.9" y="98.2">C12</text>
<text x="60.1" y="101.3">100nF</text>
<text x="74.6" y="97.2">SYNCB</text>
<text x="76.8" y="99.7">GND</text>
<text x="208.7" y="96.2">100nF</text>
<text x="210.1" y="99.7">GND</text>
<text x="254.1" y="99.5">C13</text>
<text x="79.4" y="106.7">GND</text>
<text x="250.8" y="102.9">GND100nF</text>
<text x="57.8" y="109.3">GND</text>
<text x="163.7" y="110.6">R10</text>
<text x="172.3" y="110.5">51</text>
<text x="179.7" y="113.7">DIN</text>
<text x="179.7" y="111.2">DOUT</text>
<text x="179.7" y="118.8">CS</text>
<text x="179.7" y="116.2">SCLK</text>
<text x="68" y="131.5">IN5</text>
<text x="48.9" y="136.6">A0</text>
<text x="54.4" y="136.6">S0</text>
<text x="68" y="134">GPIO2</text>
<text x="93.3" y="137.2">VDD</text>
<text x="174.6" y="137.2">VDD</text>
<text x="33.6" y="139.1">GND</text>
<text x="48.9" y="141.6">A1</text>
<text x="54.4" y="141.6">S1</text>
<text x="162.4" y="143.6">R12</text>
<text x="171.1" y="143.6">100</text>
<text x="215.2" y="138.5">VDD</text>
<text x="231.7" y="138.5">VDD</text>
<text x="33.6" y="146.7">GND</text>
<text x="48.9" y="149.3">A3</text>
<text x="48.9" y="144.2">A2</text>
<text x="54.4" y="144.2">S2</text>
<text x="54.4" y="149.3">S3</text>
<text x="87.4" y="149.3">A0</text>
<text x="104.8" y="146.7">S0</text>
<text x="143.2" y="149.3">ALARMB</text>
<text x="234.8" y="148.6">R7</text>
<text x="243.4" y="148.6">100</text>
<text x="68" y="154.3">SYNCB</text>
<text x="68" y="151.8">RST</text>
<text x="87.4" y="155.6">A1</text>
<text x="104.8" y="153.1">S1</text>
<text x="33.6" y="156.8">GND</text>
<text x="68" y="161.9">DIN</text>
<text x="68" y="159.4">SCLK</text>
<text x="87.4" y="161.9">A2</text>
<text x="104.8" y="159.4">S2</text>
<text x="215.2" y="156.2">GND</text>
<text x="257.1" y="157.5">GND</text>
<text x="33.6" y="164.5">GND</text>
<text x="68" y="167">DOUT</text>
<text x="104.8" y="165.7">S3</text>
<text x="126.4" y="167">CS</text>
<text x="33.6" y="172.1">GND</text>
<text x="68" y="169.5">CLK</text>
<text x="87.4" y="168.3">A3</text>
<text x="123.4" y="173.4">GPIO1</text>
<text x="143.5" y="170.2">100</text>
<text x="152.8" y="170.2">R1</text>
<text x="68" y="174.6">VDD</text>
<text x="107.3" y="174.6">CS</text>
<text x="167" y="175.3">GND</text>
</g>
<g font-size="1.4" fill="#808080">
<text x="207.6" y="147.4">VCC</text>
<text x="207.6" y="149.9">GND</text>
<text x="210.1" y="144.8">AND_IC-PWR</text>
<text x="214" y="147.4">VCC</text>
<text x="214" y="149.9">GND</text>
<text x="216.5" y="144.8">XOR_IC-PWR</text>
<text x="220.3" y="147.4">VCC</text>
<text x="220.3" y="149.9">GND</text>
<text x="222.8" y="144.8">NAND_ICG$2</text>
</g>
<g font-size=".8" fill="#808080">
<text x="95.9" y="149.1">A</text>
<text x="95.9" y="149.9">B</text>
<text x="96.4" y="146.6">A</text>
<text x="96.4" y="147.4">B</text>
<text x="96.6" y="149.4">Y</text>
<text x="97.2" y="146.9">Y</text>
<text x="98.2" y="149.6">AND_IC-4</text>
<text x="98.7" y="147.1">XOR_IC-3</text>
<text x="95.9" y="155.4">A</text>
<text x="96.4" y="153">A</text>
<text x="96.4" y="153.7">B</text>
<text x="96.6" y="155.7">Y</text>
<text x="97.2" y="153.2">Y</text>
<text x="98.2" y="156">AND_IC-3</text>
<text x="98.7" y="153.5">XOR_IC-4</text>
<text x="95.9" y="156.2">B</text>
<text x="95.9" y="161.8">A</text>
<text x="96.4" y="159.3">A</text>
<text x="96.4" y="160">B</text>
<text x="97.2" y="159.5">Y</text>
<text x="98.7" y="159.8">XOR_IC-1</text>
<text x="95.9" y="162.6">B</text>
<text x="96.4" y="165.6">A</text>
<text x="96.4" y="166.4">B</text>
<text x="96.6" y="162.1">Y</text>
<text x="97.2" y="165.9">Y</text>
<text x="98.7" y="166.1">XOR_IC-2</text>
<text x="99.4" y="162.3">AND_IC-2</text>
<text x="95.9" y="168.1">A</text>
<text x="95.9" y="168.9">B</text>
<text x="96.6" y="168.4">Y</text>
<text x="98.7" y="168.4">NAND_ICG$1</text>
<text x="137.8" y="169.4">A</text>
<text x="137.8" y="170.2">B</text>
<text x="138.6" y="169.7">Y</text>
<text x="140.1" y="169.9">AND_IC-1</text>
</g>
</svg>
